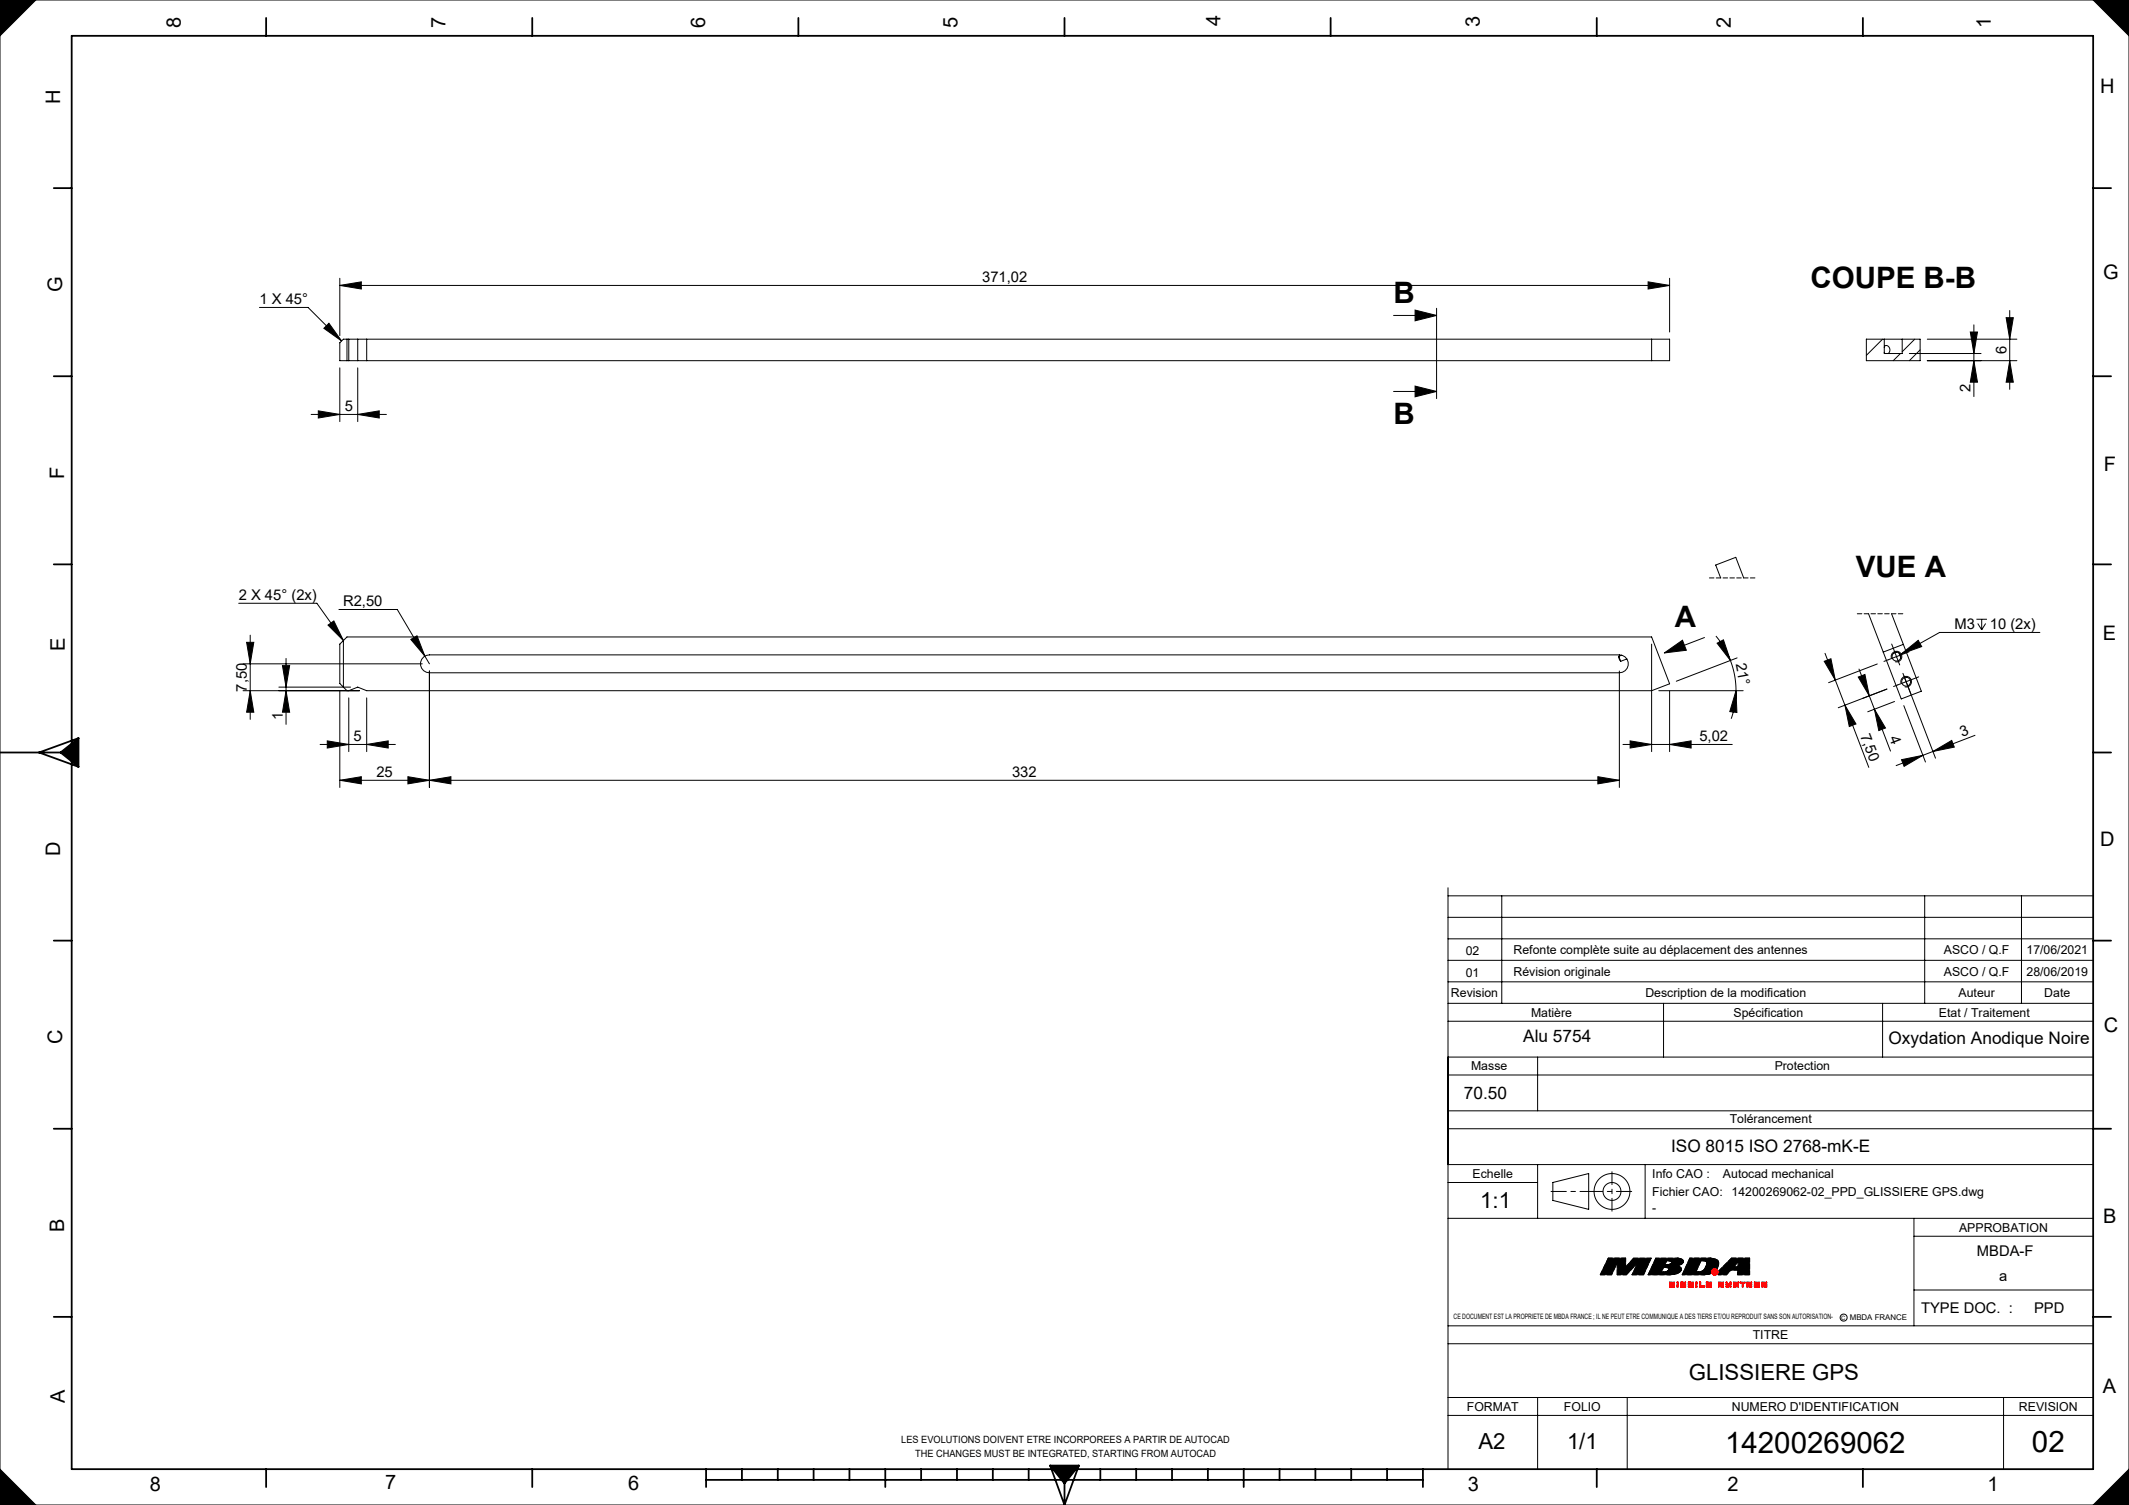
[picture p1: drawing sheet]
<svg xmlns="http://www.w3.org/2000/svg" width="594mm" height="420mm" viewBox="0 0 594 420" stroke-linecap="round" stroke-linejoin="round" font-family="sans-serif">
<g fill="none" stroke="#000" stroke-width=".28">
<path d="M0 0h594v420h-594zM10 0l-10 10M584 0l10 10M404 247.8v162.2M404 256h180M404 250h180M419 250v30M537 250v30M564 250v30M404 280h180M404 274h180M404 268h180"/>
<path d="M404 262h180M464.1 280v15M525.3 280v15M404 295h180M404 285h180.1M404 300h180M429 295v15M404 310h180M404 315h180M404 340h180M404 325h180M404 330h25"/>
<path d="M429 325v15M433.2 330l10.1-2.5v10l-10.1-2.5zM459 325v15M534 340v30M448.7 351.1h4.9v2.5l2.2-2.5h4.9l-2.1 4.6h-3.2l1.6-3.3-3.2 3.3h-2.6v-3.3l-1.6 3.3h-3.1zM462 351.1h6.2l.8 .2a.78 .78 0 0 1 .6 1.1l-.6 .5-1.4 .3 .9 .2a.92 .92 0 0 1 .6 .9 .92 .92 0 0 1-.7 .9l-2.4 .5h-6.1zM464.1 353.7l1.3 .1a.67 .67 0 0 1 .1 .8 .67 .67 0 0 1-.8 .3l-1.2 .1zM465 351.8l1.1 .2 .3 .2-.1 .3-.7 .4h-1.1zM471.5 351.1h5.9a1.82 1.82 0 0 1 2.1 1.3l-.3 1.5a1.36 1.36 0 0 0-1.5 .1 1.36 1.36 0 0 0-.5 1.4l-1.6 .3h-6.2zM474.6 351.8a1.52 1.52 0 0 1 1.6 .5 2.55 2.55 0 0 1-3 2.7zM483.1 351.1h5v4.6h-3.3v-1.3h-1.9l-1.2 1.3h-2.3l.2-.5v-.6zM485 352.1l-.1 1.4h-1.2z"/>
<path d="M534 360h50M534 345h50M404 375h180M404 370h180M404 395h180M404 390h180M429 390v20M454 390v20M559 390v20M0 410l10 10M594 410l-10 10"/>
<circle cx="449.8" cy="332.5" r="2.5"/>
<circle cx="449.8" cy="332.5" r="5"/>
<circle cx="514.4" cy="367.7" r=".98"/>
</g>
<path d="M479.4 355.7l.2-.5v-.6" fill="none" stroke="#000" stroke-width=".28" stroke-dasharray="1.3 .6" stroke-dashoffset=".6" stroke-linecap="butt"/>
<path d="M479.1 353.9a1.19 1.19 0 0 0-1.4 .1 1.19 1.19 0 0 0-.4 1.3" fill="none" stroke="#000" stroke-width=".28" stroke-dasharray="1.3 .6" stroke-dashoffset=".1" stroke-linecap="butt"/>
<g fill="none" stroke="#f00" stroke-width=".28">
<path d="M465.8 357.8h1.3v1.4h-.2v-1.1h-.3v1.1h-.3v-1.1h-.2v1.1h-.3zM467.9 357.8h.3v1.4h-.3zM469 357.8h1.3v.2h-1.1v.3h1.1v.9h-1.3v-.3h1v-.3h-1zM471 357.8h1.4v.2h-1.1v.3h1.1v.9h-1.4v-.3h1.1v-.3h-1.1zM473.2 357.8h.2v1.4h-.2zM474.2 357.8h.3v1.1h1v.3h-1.3zM476.1 357.8h1.3v.2h-1v.3h1v.3h-1v.3h1v.3h-1.3zM479.5 357.8h1.4v.2h-1.2v.3h1.2l-.1 .9h-1.3v-.3h1.1v-.3h-1.1zM481.6 357.8h.2v.5h.9v-.5h.3v1.3l-1.4 .1v-.3h1.1v-.3h-1.1zM483.7 357.8h1.4v.2h-1.2v.3h1.2v.8l-1.4 .1v-.3h1.1v-.3h-1.1zM485.5 357.8h1.4v.2h-.6v1.2h-.2v-1.2h-.6zM487.4 357.8h1.3v.2h-1v.3h1v.3h-1v.3h1v.3h-1.3z"/>
<path d="M489.5 357.8h1.3v1.4h-.3v-1.2h-.2v1.2h-.3v-1.2h-.2v1.2h-.3zM491.6 357.8h1.3v.2h-1v.3h1v.9h-1.3v-.3h1v-.3h-1z"/>
<circle cx="478.5" cy="355" r=".9"/>
</g>
<path d="M479.4 355a.9 .9 0 0 0-1.4-.8 .9 .9 0 0 0-.1 1.5 .9 .9 0 0 0 1.5-.6v-.1" fill="none" stroke="#f00" stroke-width=".28" stroke-dasharray="1.3 .6" stroke-dashoffset=".7" stroke-linecap="butt"/>
<path d="M482.9 354.4h1.9" fill="none" stroke="#000" stroke-width=".28" stroke-dasharray="1.3 .6" stroke-dashoffset="1"/>
<path d="M459.9 355.7h6.1M462 351.1h6.2M465.3 352.9h-.8M466.7 355.7h-.7M467.6 353.2l.9 .2M467.9 355.4l-.8 .2M469.4 355.7h6.2M473.2 355h.7M475.5 354.2l.4-.6M477.4 351.1l.7 .2M479.4 355.7h2.3M481.7 355.7h-2.3" fill="none" stroke="#000" stroke-width=".28" stroke-dasharray="1.3 .6" stroke-dashoffset=".4"/>
<path d="M482.9 354.4l-1.2 1.3M485 352.1l-1.3 1.4" fill="none" stroke="#000" stroke-width=".28" stroke-dasharray="1.3 .6" stroke-dashoffset=".9"/>
<path d="M465 351.8l-.5 1.1M469.4 355.7h5.7M483.7 353.5h1.2M484.8 355.7v-1.3" fill="none" stroke="#000" stroke-width=".28" stroke-dasharray="1.3 .6" stroke-dashoffset=".6"/>
<path d="M451.2 352.4l-1.6 3.3M455.4 355.7l1.6-3.3M464.1 353.7l-.6 1.3M484.9 353.5l.1-1.4" fill="none" stroke="#000" stroke-width=".28" stroke-dasharray="1.3 .6" stroke-dashoffset=".7"/>
<path d="M451.2 355.7v-3.3M453.6 353.6l2.2-2.5M473.2 355l1.4-3.2M484.8 355.7h3.3M488.1 355.7h-3.3" fill="none" stroke="#000" stroke-width=".28" stroke-dasharray="1.3 .6" stroke-dashoffset="-.1"/>
<path d="M457 352.4l-3.2 3.3M488.1 351.1v4.6" fill="none" stroke="#000" stroke-width=".28" stroke-dasharray="1.3 .6" stroke-dashoffset=".2"/>
<g fill="none" stroke="#000" stroke-width=".28" stroke-dasharray="1.3 .6">
<path d="M446.5 355.7l2.2-4.6M446.5 355.7h3.1M449.6 355.7h-3.1M451.2 355.7h.1M455.4 355.7h3.2M458.6 355.7h-3.2M460.6 351.1h.1M460.7 351.1l-2.1 4.6M462 351.1l-2.1 4.6M463.5 355h.6M464.1 355l.6-.1M464.5 352.9h.1"/>
<path d="M464.6 352.9h.1M464.6 352.9h.5M464.7 354.9h.2M464.7 353.7h-.6M464.9 354.9l.3-.2M465 351.8h.5M465 353.8l-.3-.1M465.2 354.7l.2-.1M465.3 355.7h.1M465.4 353.8h-.4M465.4 354.6l.2-.2M465.4 355.7h.1"/>
<path d="M465.5 355.7h.1M465.5 351.8l.4 .1M465.6 353.9l-.2-.1M465.6 354.4v-.2M465.6 352.9h-.3M465.6 354v-.1M465.6 354.2v-.2M465.6 355.7h.1M465.7 355.7h.1M465.8 355.7h.1M465.9 351.9l.2 .1M465.9 355.7h.1"/>
<path d="M466 352.8l-.4 .1M466 355.7h.1M466.1 352.7l-.1 .1M466.1 352h.2M466.2 352.6l-.1 .1M466.3 352l.1 .2M466.3 352.5l-.1 .1M466.4 352.3l-.1 .2M466.4 352.2v.1M467.1 355.6l-.4 .1M467.8 351.1h.4M468 351.1h.1"/>
<path d="M468.1 351.1h.1M468.2 351.1l.4 .1M468.4 355.2l-.5 .2M468.5 353.4l.4 .3M468.6 351.2l.4 .1M468.7 353l-.4 .1M468.7 354.9l-.3 .3M468.9 354.7l-.2 .2M468.9 353.7l.2 .2M469 352.9l-.3 .1M469 351.3l.2 .1M469 354.6l-.1 .1"/>
<path d="M469.1 353.9v.2M469.1 354.3l-.1 .3M469.1 354.1v.2M469.2 352.7l-.2 .2M469.2 351.4l.3 .2M469.4 352.5l-.2 .2M469.5 351.6l.2 .3M469.6 352.4l-.2 .1M469.7 352.2l-.1 .2M469.7 351.9v.3M471.5 351.1l-2.1 4.6M473.2 355h.4"/>
<path d="M473.6 355h.1M473.7 355h.1M473.8 355h.1M473.9 355l.5-.1M474.4 354.9h.2M474.6 351.8h.6M474.6 354.9l.2-.1M474.8 354.8l.1-.1M474.9 354.7l.2-.1M475.1 354.6l.1-.1M475.1 355.7h.1M475.2 354.5l.3-.3"/>
<path d="M475.2 355.7h.1M475.3 355.7h.1M475.4 351.8h-.2M475.4 355.7h.1M475.5 355.7h.1M475.6 355.7h.6M475.6 351.9l-.2-.1M475.8 352l-.2-.1M475.9 353.6l.2-.6M476.1 352.1l-.3-.1M476.1 353l.1-.4M476.2 355.7l.3-.1"/>
<path d="M476.2 352.3l-.1-.2M476.2 352.6v-.3M476.5 355.6l.3-.1M476.8 355.5h.3M477 351.1h.1M477.1 355.5l.1-.1M477.1 351.1h.1M477.2 351.1h.1M477.2 355.4h.1M477.3 355.4v-.1M477.3 351.1h.1M478.1 351.3l.6 .1"/>
<path d="M478.7 351.4l.4 .3M479.1 353.9h.1M479.1 351.7l.2 .2M479.2 353.9v-.1M479.2 353.8l.2-.6M479.4 353.2l.1-.4M479.4 352.1l-.1-.2M479.5 352.4l-.1-.3M479.5 352.8v-.4M483.1 351.1h5"/>
</g>
<path d="M448.7 351.1h4.9M455.8 351.1h4.8M479.6 354.6l3.5-3.5" fill="none" stroke="#000" stroke-width=".28" stroke-dasharray="1.3 .6" stroke-dashoffset=".1"/>
<path d="M471.5 351.1h5.9" fill="none" stroke="#000" stroke-width=".28" stroke-dasharray="1.3 .6" stroke-dashoffset=".5"/>
<path d="M451.3 355.7h2.5M453.6 351.1v2.5M453.8 355.7h-2.6M468.3 353.1l-.7 .1" fill="none" stroke="#000" stroke-width=".28" stroke-dasharray="1.3 .6" stroke-dashoffset=".3"/>
<path d="M459.9 355.7h5.4M471.5 351.1h5.5" fill="none" stroke="#000" stroke-width=".28" stroke-dasharray="1.3 .6" stroke-dashoffset=".8"/>
<path d="M432.7 332.5h22.6" fill="none" stroke="#000" stroke-width=".28" stroke-dasharray="6.3 1.3 1.3 1.3" stroke-dashoffset="2.1"/>
<path d="M449.8 327v11" fill="none" stroke="#000" stroke-width=".28" stroke-dasharray="6.3 1.3 1.3 1.3" stroke-dashoffset="2.8"/>
<g fill="none" stroke="#000" stroke-width=".5">
<path d="M20 10h564v400h-564zM74.3 5v5M148.5 5v5M222.8 5v5M297 5v5M371.3 5v5M445.5 5v5M519.7 5v5M15 52.5h5M584 52.5h5M15 105h5M584 105h5"/>
<path d="M15 157.5h5M584 157.5h5M0 210h16.9M16.9 210l5 4M21.9 206l-11 4 11 4M21.9 206v8M21.9 206l-5 4M584 210h5M15 262.5h5M584 262.5h5M15 315h5M584 315h5"/>
<path d="M15 367.5h5M584 367.5h5M74.3 410v5M148.5 410v5M197 413h200M197 410v5M207 410v3M217 410v3M227 410v3M237 410v3M247 410v5M257 410v3"/>
<path d="M267 410v3M277 410v3M287 410v3M293 409l4 11M293 409h8M293 409l4 5M297 414v6M301 409l-4 11M301 409l-4 5M307 410v3M317 410v3M327 410v3"/>
<path d="M337 410v3M347 410v5M357 410v3M367 410v3M377 410v3M387 410v3M397 410v5M445.5 410v5M519.7 410v5"/>
</g>
<g fill="none" stroke="#f00" stroke-width=".28" stroke-dasharray="1.3 .6" stroke-dashoffset=".5">
<path d="M466.1 358.1v1.1M466.3 359.2v-1.1M466.6 358.1v1.1M466.9 359.2v-1.1M469 358.9h1M469 358.6h1M469.2 358.3h1.1M469.2 358h1.1M470 358.6h-1M470.3 358h-1.1M471 358.9h1.1M471 358.6h1.1"/>
<path d="M471.1 358.9h.9M471.3 358.3h1.1M471.4 358h1M472.1 358.6h-1.1M472.4 358h-1.1M474.5 358.9h1M474.5 357.8v1.1M476.4 358.9h1M476.4 358.3h1M476.4 358.6h1M476.4 358h1M477.4 358.6h-1"/>
<path d="M477.4 358h-1M479.5 358.9h1.1M479.5 358.6h1.1M481.6 358.9h1.1M481.6 358.6h1.1M487.7 358.9h1M487.7 358.6h1M487.7 358.3h1M488.7 358h-1M491.6 358.6h1M491.6 358.9h1M491.9 358h1"/>
<path d="M491.9 358.3h1"/>
</g>
<g fill="none" stroke="#f00" stroke-width=".28" stroke-dasharray="1.3 .6" stroke-dashoffset=".7">
<path d="M465.8 357.8h1.3M465.8 359.2v-1.4M467.1 357.8v1.4M467.9 359.2v-1.4M468.2 357.8v1.4M469 357.8h1.3M470.3 359.2h-1.3M471 357.8h1.4M472.4 359.2h-1.4M473.2 359.2v-1.4M473.4 357.8v1.4M474.2 359.2v-1.4"/>
<path d="M475.5 359.2h-1.3M476.1 359.2v-1.4M476.1 357.8h1.3M476.1 359.2h1.3M477.4 359.2h-1.3M479.5 357.8h1.4M483.7 359.2h1.3M483.7 357.8h1.4M485.5 357.8h1.4M487.4 357.8h1.3M487.4 359.2v-1.4M488.7 359.2h-1.3"/>
<path d="M489.5 357.8h1.3M489.5 359.2v-1.4M490.8 357.8v1.4M491.6 357.8h1.3M492.9 359.2h-1.3"/>
</g>
<path d="M469 358.6v-.8M470.3 358.3v.9M471 358.6v-.8M472.4 358.3v.9M479.5 358.6v-.8M480.9 358.3v.8M481.6 358.6v-.8M481.8 358.3h.9M483.7 358.6v-.8M485.1 358.3v.8M491.6 358.6v-.8M492.9 358.3v.9" fill="none" stroke="#f00" stroke-width=".28" stroke-dasharray="1.3 .6" stroke-dashoffset=".4"/>
<g fill="none" stroke="#f00" stroke-width=".28" stroke-dasharray="1.3 .6">
<path d="M465.8 359.2h.2M466 359.2h.1M466.3 358.1h-.2M466.3 359.2h.1M466.4 359.2h.1M466.5 359.2h.1M466.6 359.2h.1M466.9 358.1h-.3M466.9 359.2h.1M467 359.2h.1M467.9 357.8h.2M467.9 359.2h.3"/>
<path d="M468.1 357.8h.1M469 359.2v-.3M469 358.6h.1M469.2 358v.3M470 358.9v-.3M470.3 357.8v.2M471 359.2v-.3M471.3 358v.3M472 358.9h.1M472.1 358.9v-.3M472.4 357.8v.2M473.2 357.8h.2"/>
<path d="M473.2 359.2h.2M473.4 359.2h-.2M474.2 357.8h.3M474.2 357.8h.1M474.2 359.2h.1M474.3 357.8h.2M475.5 358.9v.3M476.4 358.6v.3M476.4 358v.3M477.4 358.9v.3M477.4 358.3v.3M477.4 357.8v.2"/>
<path d="M479.5 359.2v-.3M479.7 358v.3M480.6 358.9v-.3M480.9 359.1l-.1 .1M480.9 357.8v.2M481.6 357.8h.2M481.6 359.2v-.3M481.8 357.8v.5M482.7 358.9v-.3M482.7 357.8h.3M482.7 358.3v-.5M483 359.1l-.1 .1"/>
<path d="M483.7 359.2v-.3M483.9 358v.3M484.8 358.9v-.3M485.1 359.1l-.1 .1M485.1 357.8v.2M485.5 358v-.2M486.1 358h-.6M486.3 358h.6M486.3 359.2h-.2M486.9 357.8v.2M487.7 358.6v.3M487.7 358v.3"/>
<path d="M488.7 358.9v.3M488.7 358.3v.3M488.7 357.8v.2M489.8 359.2h-.3M490 358h-.2M490.3 359.2h-.3M490.5 358h-.2M490.8 359.2h-.3M491.6 359.2v-.3M491.9 358v.3M492.6 358.9v-.3M492.9 357.8v.2"/>
</g>
<g fill="none" stroke="#f00" stroke-width=".28" stroke-dasharray="1.3 .6" stroke-dashoffset=".6">
<path d="M469 357.8h1.3M469 359.2h1.3M471.1 357.8h1.3M471.1 359.2h1.3M474.3 359.2h1.2M479.7 358.3h1.2M480.8 359.2h-1.3M480.9 358h-1.2M481.6 359.2h1.3M483 357.8v1.3M483.7 358.9h1.1M483.7 358.6h1.1"/>
<path d="M483.9 358h1.2M483.9 358.3h1.2M486.1 359.2v-1.2M486.3 358v1.2M489.8 358v1.2M490 359.2v-1.2M490.3 358v1.2M490.5 359.2v-1.2"/>
</g>
<path d="M0 410v10h10zM0 0v10l10-10zM584 0l10 10v-10zM584 420h10v-10zM293 409l4 5 4-5zM16.9 210l5 4v-8zM483.1 351.1l-3.5 3.5v.6l-.2 .5h2.3l1.2-1.3h1.9v1.3h3.3v-4.6zM485 352.1l-.1 1.4h-1.2zM471.5 351.1l-2.1 4.6 7.1-.1 .8-.3v-.7l.5-.6 .6-.2 .6 .1a1.56 1.56 0 0 0 .4-1.6 1.56 1.56 0 0 0-1.3-1zM474.6 351.8a1.52 1.52 0 0 1 1.6 .5 2.55 2.55 0 0 1-3 2.7zM464.1 353.7l1.3 .1a.67 .67 0 0 1 .1 .8 .67 .67 0 0 1-.8 .3l-1.2 .1zM465 351.8l1.1 .2 .3 .2-.1 .3-.7 .4h-1.1zM462 351.1l-2.1 4.6h6.1a2.84 2.84 0 0 0 3.1-1.4v-.4l-.6-.5-.9-.2 1.4-.3a.88 .88 0 0 0 .7-1l-.5-.5-1-.3zM448.7 351.1l-2.2 4.6h3.1l1.6-3.3v3.3h2.6l3.2-3.3-1.6 3.3h3.2l2.1-4.6h-4.9l-2.2 2.5v-2.5z" fill-rule="evenodd" fill="#000"/>
<path d="M491.6 357.8v.8h1v.3h-1v.3h1.3v-.9h-1v-.3h1v-.2zM489.5 357.8v1.4h.3v-1.2h.2v1.2h.3v-1.2h.2v1.2h.3v-1.4zM487.4 357.8v1.4h1.3v-.3h-1v-.3h1v-.3h-1v-.3h1v-.2zM485.5 357.8v.2h.6v1.2h.2v-1.2h.6v-.2zM483.7 357.8v.8h1.1v.3h-1.1v.3l1.4-.1v-.8h-1.2v-.3h1.2v-.2zM481.6 357.8v.8h1.1v.3h-1.1v.3l1.4-.1v-1.3h-.3v.5h-.9v-.5zM479.5 357.8v.8h1.1v.3h-1.1v.3h1.3l.1-.9h-1.2v-.3h1.2v-.2zM477.6 355a.9 .9 0 0 0 1.8 0 .9 .9 0 0 0-1.8 0zM476.1 357.8v1.4h1.3v-.3h-1v-.3h1v-.3h-1v-.3h1v-.2zM474.2 357.8v1.4h1.3v-.3h-1v-1.1zM473.2 357.8v1.4h.2v-1.4zM471 357.8v.8h1.1v.3h-1.1v.3h1.4v-.9h-1.1v-.3h1.1v-.2zM469 357.8v.8h1v.3h-1v.3h1.3v-.9h-1.1v-.3h1.1v-.2zM467.9 357.8v1.4h.3v-1.4zM465.8 357.8v1.4h.3v-1.1h.2v1.1h.3v-1.1h.3v1.1h.2v-1.4z" fill-rule="evenodd" fill="#f00"/>
<g fill="none" stroke="#000" stroke-width=".28">
<path d="M94.8 79.7l6-1v2zM94.8 77.7v16M94.8 79.7h371M459.8 78.7l6 1-6 1zM465.8 77.7v15M72.4 85.8h13.6l9.3 9.4M90.4 91.6l1.4-1.4 3.5 5zM95.8 94.7h370v6h-371v-5zM96.8 94.7v6M97.3 94.7v6M99.8 94.7v6M102.3 94.7v6"/>
<path d="M388.8 88h12M394.8 86.5l6 1.5-6 1.5zM400.8 86v25.2M460.8 94.7v6M520.7 94.7v6h15v-6h-5M520.7 94.7h5M520.8 94.7h-.1M525.2 94.7l-4.5 4.5M525.7 97a.66 .66 0 0 1 .6-.6 .66 .66 0 0 1 .7 .4 1.34 1.34 0 0 1-.1 1.9M525.7 98.3l.1 .4M525.7 94.7h5M525.7 94.7v4h5v-4"/>
<path d="M530.2 98.7l-2 2M532.7 98.7h20M534.2 94.7l-3.5 3.5M535.7 97.6l-3 3.1M537.7 94.7h25M549.7 92.7h2l-1 6zM550.7 90.7v20M559.7 88.7h2l-1 6zM560.7 86.7v22M86.8 115.7h21M88.8 114.7l6 1-6 1zM94.8 102.7v15"/>
<path d="M99.8 115.7l6-1v2zM99.8 102.7v15M388.8 109.2h12M394.8 107.7l6 1.5-6 1.5zM537.7 100.7h25M550.7 100.7l1 6h-2zM560.7 100.7l1 6h-2zM66.6 168.4h21.8l7.4 10.4M68.8 179.3h2l-1 6zM69.8 177.3v23.5M91.5 174.4l1.6-1.1 2.7 5.5zM94.6 170.1h16.2l9 15.2"/>
<path d="M95.8 178.8v13M114.6 178.4l1.7-1 2.2 5.7zM460.8 179.8v30M475.6 177.9l-11.2 4.3M478.7 177.5l2.5 3.5 1.6 3.3M479.1 179.5l1.7-.9 2 5.7zM480.1 161.3l-1.4-3.6 5.6-2.2 2.2 5.8M521.3 171.3l9.2 23.7 5.6-2.1-8.3-21.6M531 179.8l-5.6 2.2M551.4 172.8h3M551.8 174l1.1 1.8M552.9 172.8v3"/>
<path d="M554 174l-1.1 1.8M569.1 176.5h-27.9l-10.8 6M67.8 192.8h32.5M67.8 185.3h50M69.8 192.8l1 6h-2zM77.8 191.8h20M78.8 185.8h2l-1 6zM79.8 183.8v18.3M79.8 192.8l1 6h-2zM94.8 192.8v27M96.8 192.8l-2-2v-11l2-2h364l5 13-5 2h-358.5l-2.5-1-2.5 1M97.3 194.8v15"/>
<path d="M102.3 194.8v15M118.2 183.3l.8-.4 .8-.1h332a2.5 2.5 0 0 1 2.5 2.5 2.5 2.5 0 0 1-2.5 2.5h-332a2.5 2.5 0 0 1-2.3-1.7 2.5 2.5 0 0 1 .7-2.8zM119.8 187.3v32.5M451.6 183.2l.6 1.4M451.6 183.2l.2 .8 .4 .6M451.8 187.3v32.5M452.5 182.8l-.9 .4M453.9 183.9l-1.7 .7M462.8 192.8h23.6M464.4 182.2l5-3.5 1.1 2.8zM465.8 192.8v17M482.8 184.3l1.2 4.2 .4 4.3"/>
<path d="M484.4 192.8l.2 6-2-.2zM484.4 192.8l-.3 3.6-1.1 4.2M484.7 183.6l-17 6.5M509 184.6l1.8-.8 1.3 6zM509.2 182.3l12.2 31.8M514.7 196.8l3.1 5.2-1.8 .8zM518.5 188.9l1.8-.7 1.2 6zM518.7 186.7l8.8 22.9M523 197.9l3.1 5.3-1.9 .7zM523.8 185.3l-13.6 5.2M526.5 192.3l-13.6 5.2M527.7 183.6a1.5 1.5 0 0 1 1.3-1.9 1.5 1.5 0 0 1 1.6 1.7 1.5 1.5 0 0 1-1.9 1.3"/>
<path d="M528.2 180.9l1.8 4.7M528.6 195.8l-7.5 2.8M529.1 182l-.8 .3M529.8 182.2l.5 1.4M530.4 190.6a1.5 1.5 0 0 1 1.3-1.9 1.5 1.5 0 0 1 1.6 1.7 1.5 1.5 0 0 1-1.9 1.3M530.4 182.5l4.8-3.8 1 1.7zM531.2 196.9l6 15.8M531.2 188.6l8.8 23M531.5 182.3l-4.7 1.8M89.3 207.8h21M91.3 206.8l6 1-6 1zM94.8 217.8l6-1v2z"/>
<path d="M94.8 217.8h357M102.3 207.8l6-1v2zM113.8 216.8l6 1-6 1zM119.8 217.8l6-1v2zM445.8 216.8l6 1-6 1zM452.8 207.8h30.5M454.8 206.8l6 1-6 1zM465.8 207.8l6-1v2zM530.5 212l6-1.2-5.2 3.1zM539.3 209.7l5.2-3.1 .8 1.9zM551 205.2l-22 8.5"/>
<circle cx="529.1" cy="183.2" r="1.25"/>
<circle cx="531.8" cy="190.2" r="1.25"/>
</g>
<path d="M526.8 184.1l-1.2 .5M528.2 180.9l-.4-1.2M529.5 191.1l-1.2 .5M531.5 182.3l1.1-.4M531.8 190.2l2.4-.9M531.8 190.2l-.9-2.3M531.8 190.2l-2.3 .9M531.8 190.2l.9 2.4M532.7 192.6l.5 1.1M534.2 189.3l1.1-.4" fill="none" stroke="#000" stroke-width=".28" stroke-dasharray="30.5 1.3 1.3 1.3"/>
<path d="M489.7 161.3h-12.8M530.9 171.3h-12.7" fill="none" stroke="#000" stroke-width=".28" stroke-dasharray="1.3 .6"/>
<g fill="#000">
<path d="M464.4 182.2l5-3.5 1.1 2.8z"/>
<path d="M394.8 86.5l6 1.5-6 1.5zM394.8 107.7l6 1.5-6 1.5z"/>
<path d="M549.7 92.7h2l-1 6zM550.7 100.7l1 6h-2zM559.7 88.7h2l-1 6zM560.7 100.7l1 6h-2z"/>
<path d="M78.8 185.8h2l-1 6zM79.8 192.8l1 6h-2zM68.8 179.3h2l-1 6zM69.8 192.8l1 6h-2z"/>
<path d="M484.4 192.8l.2 6-2-.2zM479.1 179.5l1.7-.9 2 5.7z"/>
<path d="M509 184.6l1.8-.8 1.3 6zM514.7 196.8l3.1 5.2-1.8 .8z"/>
<path d="M518.5 188.9l1.8-.7 1.2 6zM523 197.9l3.1 5.3-1.9 .7z"/>
<path d="M91.3 206.8l6 1-6 1zM102.3 207.8l6-1v2z"/>
<path d="M454.8 206.8l6 1-6 1zM465.8 207.8l6-1v2zM94.8 217.8l6-1v2zM113.8 216.8l6 1-6 1zM119.8 217.8l6-1v2zM445.8 216.8l6 1-6 1zM114.6 178.4l3.9 4.7-2.2-5.7zM91.5 174.4l1.6-1.1 2.7 5.5zM94.8 79.7l6-1v2zM459.8 78.7l6 1-6 1zM90.4 91.6l1.4-1.4 3.5 5zM88.8 114.7l6 1-6 1zM99.8 115.7l6-1v2zM530.4 182.5l5.8-2.1-1-1.7z"/>
<path d="M530.5 212l6-1.2-5.2 3.1zM539.3 209.7l5.2-3.1 .8 1.9z"/>
</g>
<g font-size="8.2">
<text x="505.1" y="80.5">COUPE B-B</text>
<text x="388.8" y="84.5">B</text>
<text x="388.8" y="118.2">B</text>
<text x="517.8" y="161">VUE A</text>
<text x="467.3" y="175.1">A</text>
<text x="481.3" y="405.4">14200269062</text>
<text x="566.9" y="405.3">02</text>
</g>
<g font-size="6.2">
<text x="413" y="337">1:1</text>
<text x="471.2" y="385.2">GLISSIERE GPS</text>
<text x="412.5" y="404.4">A2</text>
<text x="437.2" y="404.4">1/1</text>
</g>
<g font-size="5.6">
<text x="50.4" y="7.7" transform="rotate(-90 50.4 7.7)">8</text>
<text x="124.3" y="7.9" transform="rotate(-90 124.3 7.9)">7</text>
<text x="196.7" y="7.7" transform="rotate(-90 196.7 7.7)">6</text>
<text x="267.1" y="7.7" transform="rotate(-90 267.1 7.7)">5</text>
<text x="340.5" y="7.4" transform="rotate(-90 340.5 7.4)">4</text>
<text x="412.9" y="7.7" transform="rotate(-90 412.9 7.7)">3</text>
<text x="482.9" y="7.7" transform="rotate(-90 482.9 7.7)">2</text>
<text x="555.4" y="7.7" transform="rotate(-90 555.4 7.7)">1</text>
<text x="16.8" y="29" transform="rotate(-90 16.8 29)">H</text>
<text x="585.9" y="26.1">H</text>
<text x="586.8" y="77.9">G</text>
<text x="17.4" y="81.4" transform="rotate(-90 17.4 81.4)">G</text>
<text x="587" y="131.4">F</text>
<text x="17.9" y="133.7" transform="rotate(-90 17.9 133.7)">F</text>
<text x="586.7" y="178.7">E</text>
<text x="18.1" y="181.6" transform="rotate(-90 18.1 181.6)">E</text>
<text x="16.8" y="239" transform="rotate(-90 16.8 239)">D</text>
<text x="585.9" y="236.1">D</text>
<text x="587" y="287.9">C</text>
<text x="17.4" y="291.3" transform="rotate(-90 17.4 291.3)">C</text>
<text x="586.8" y="341.4">B</text>
<text x="17.9" y="343.8" transform="rotate(-90 17.9 343.8)">B</text>
<text x="586.7" y="388.7">A</text>
<text x="18.1" y="391.6" transform="rotate(-90 18.1 391.6)">A</text>
<text x="41.8" y="416">8</text>
<text x="107.5" y="415.6">7</text>
<text x="175.2" y="415.9">6</text>
<text x="409.5" y="416.1">3</text>
<text x="482" y="416.1">2</text>
<text x="554.5" y="416.1">1</text>
</g>
<g font-size="4.8">
<text x="425" y="290.7">Alu 5754</text>
<text x="526.9" y="291.4">Oxydation Anodique Noire</text>
<text x="408.4" y="306.7">70.50</text>
<text x="466.2" y="321.4">ISO 8015 ISO 2768-mK-E</text>
</g>
<g font-size="4.1">
<text x="274" y="78.7">371,02</text>
<text x="72.4" y="84.9">1 X 45°</text>
<text x="559.8" y="98.8" transform="rotate(-90 559.8 98.8)">6</text>
<text x="549.8" y="109.5" transform="rotate(-90 549.8 109.5)">2</text>
<text x="96.2" y="114.7">5</text>
<text x="66.6" y="167.4">2 X 45° (2x)</text>
<text x="95.7" y="169.2">R2,50</text>
<text x="545.3" y="175.6">M3</text>
<text x="555.2" y="175.6">10 (2x)</text>
<text x="484.3" y="185.2" transform="rotate(79 484.3 185.2)">21°</text>
<text x="68.9" y="193" transform="rotate(-90 68.9 193)">7,50</text>
<text x="78.9" y="201" transform="rotate(-90 78.9 201)">1</text>
<text x="98.7" y="206.8">5</text>
<text x="474.1" y="206.8">5,02</text>
<text x="519" y="205.3" transform="rotate(69 519 205.3)">7,50</text>
<text x="527.1" y="206.1" transform="rotate(69 527.1 206.1)">4</text>
<text x="547.5" y="205.6" transform="rotate(-21 547.5 205.6)">3</text>
<text x="105" y="216.8">25</text>
<text x="282.4" y="216.8">332</text>
<text x="551.6" y="350.5">MBDA-F</text>
<text x="557.8" y="357.5">a</text>
<text x="536" y="366.5">TYPE DOC. :</text>
<text x="567.5" y="366.3">PPD</text>
</g>
<g font-size="3.4">
<text x="409" y="266.6">02</text>
<text x="422.3" y="266.3">Refonte complète suite au déplacement des antennes</text>
<text x="542.3" y="266.3">ASCO / Q.F</text>
<text x="565.4" y="266.3">17/06/2021</text>
<text x="409" y="272.6">01</text>
<text x="422.3" y="272.3">Révision originale</text>
<text x="542.3" y="272.3">ASCO / Q.F</text>
<text x="565.4" y="272.3">28/06/2019</text>
<text x="404.8" y="278.2">Revision</text>
<text x="459.1" y="278.2">Description de la modification</text>
<text x="546.4" y="278.2">Auteur</text>
<text x="570.4" y="278.2">Date</text>
<text x="427.2" y="283.8">Matière</text>
<text x="483.7" y="283.8">Spécification</text>
<text x="541" y="283.8">Etat / Traitement</text>
<text x="410.4" y="298.6">Masse</text>
<text x="495.1" y="298.6">Protection</text>
<text x="482.6" y="313.4">Tolérancement</text>
<text x="410.9" y="328.7">Echelle</text>
<text x="461" y="328.7">Info CAO :</text>
<text x="480.7" y="328.7">Autocad mechanical</text>
<text x="461" y="333.7">Fichier CAO:</text>
<text x="483.1" y="333.9">14200269062-02_PPD_GLISSIERE GPS.dwg</text>
<text x="460.9" y="338.2">-</text>
<text x="546.6" y="343.7">APPROBATION</text>
<text x="489" y="373.7">TITRE</text>
<text x="409.2" y="393.7">FORMAT</text>
<text x="436.3" y="393.7">FOLIO</text>
<text x="483.2" y="393.7">NUMERO D'IDENTIFICATION</text>
<text x="563.3" y="393.7">REVISION</text>
</g>
<g font-size="2.8">
<text x="251.5" y="402.7">LES EVOLUTIONS DOIVENT ETRE INCORPOREES A PARTIR DE AUTOCAD</text>
<text x="255.3" y="406.7">THE CHANGES MUST BE INTEGRATED, STARTING FROM AUTOCAD</text>
</g>
<text font-size="2.2" x="516.1" y="368.3">MBDA FRANCE</text>
<text font-size="2.1" x="405.6" y="368.2">CE DOCUMENT EST LA PROPRIETE DE MBDA FRANCE ; IL NE PEUT ETRE COMMUNIQUE A DES TIERS ET/OU REPRODUIT SANS SON AUTORISATION-</text>
<text font-size="1.6" x="513.7" y="368.3">C</text>
</svg>
